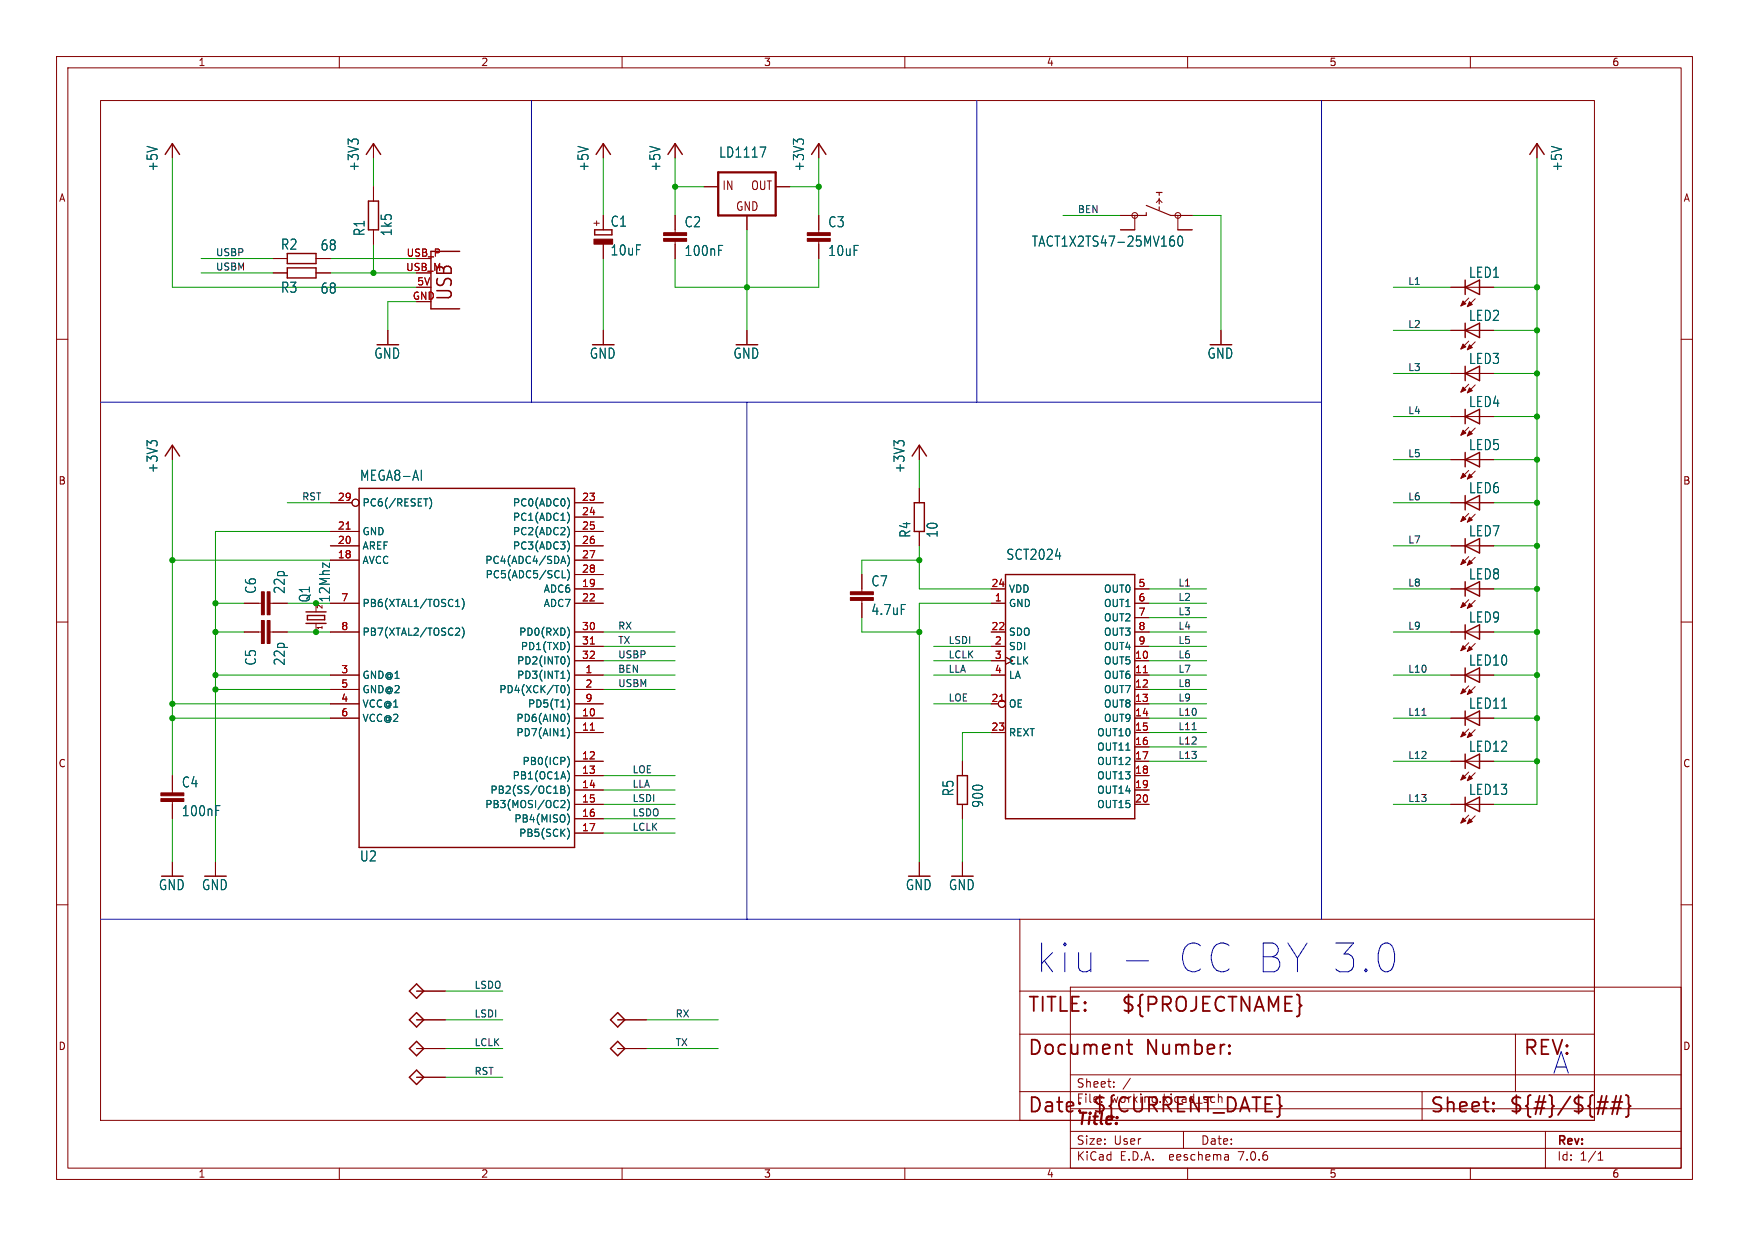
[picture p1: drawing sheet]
<svg xmlns="http://www.w3.org/2000/svg" width="309mm" height="219mm" viewBox="0 0 309 219" stroke-linecap="round" stroke-linejoin="round" font-family="sans-serif">
<g fill="none" stroke="#840000" stroke-width=".18">
<path d="M10 10h289.3v198.6h-289.3zM12 12h285.3v194.6h-285.3zM17.8 17.8h264.1v180.3h-264.1zM60 10v2M110 10v2M160 10v2M210 10v2M260 10v2M30.5 25.4v2.5M66 25.4v2.5M66 33v2.6M106.7 25.4v2.5"/>
<path d="M106.7 38.1v2.5M119.4 25.4v2.5M119.4 38.1v3M124.5 33h2.5M132.1 38.1v2.5M137.2 33h2.5M144.8 25.4v2.5M144.8 38.1v3M198.1 38.1h2.6v2.5h-2.6M204.5 35.8l.5-.5 .5 .5M210.8 38.1h-2.5v2.5h2.5M271.8 25.4v2.5"/>
<path d="M10 60h2M48.3 48.3h2.5M48.3 45.7h2.5M55.9 48.3h2.5M55.9 45.7h2.5M66 40.6v2.6M68.6 58.4v2.6M106.7 43.2v2.5M106.7 58.4v2.6M119.4 42.7v3M132.1 58.4v2.6M144.8 42.7v3"/>
<path d="M215.9 58.4v2.6M256.5 50.8h7.7M256.5 58.4h7.7M259.7 52.7l-1.4 1.4M260.9 52.8l-1.4 1.4M297.3 60h2M30.5 78.7v2.6M162.6 78.7v2.6M256.5 73.7h7.7M256.5 66h7.7M259.7 75.6l-1.4 1.4M259.7 60.3l-1.4 1.4"/>
<path d="M259.7 67.9l-1.4 1.4M260.9 75.7l-1.4 1.4M260.9 60.5l-1.4 1.3M260.9 68.1l-1.4 1.4M58.4 96.5h5.1M58.4 88.9h3.8M58.4 99.1h5.1M58.4 94h5.1M101.6 96.5h5.1M101.6 88.9h5.1M101.6 99.1h5.1M101.6 94h5.1"/>
<path d="M101.6 91.4h5.1M162.6 86.4v2.5M162.6 94v2.5M256.5 96.5h7.7M256.5 81.3h7.7M256.5 88.9h7.7M259.7 98.4l-1.4 1.4M259.7 83.2l-1.4 1.4M259.7 90.8l-1.4 1.4M260.9 98.6l-1.4 1.3M260.9 83.3l-1.4 1.4M260.9 90.9l-1.4 1.4"/>
<path d="M10 110h2M43.2 111.8h3M43.2 106.7h3M47.8 111.8h3M47.8 106.7h3M55.9 111.8h.1M55.9 106.7v1.5M55.9 110.2v1.6M58.4 119.4h5.1M58.4 111.8h5.1M58.4 106.7h5.1M101.6 119.4h5.1"/>
<path d="M101.6 111.8h5.1M101.6 106.7h5.1M101.6 104.1h5.1M101.6 116.8h5.1M101.6 114.3h5.1M101.6 101.6h5.1M152.4 101.6v3M152.4 106.2v3M175.3 119.4h2.5M175.3 111.8h2.5M175.3 106.7h2.5M175.3 104.1h2.5"/>
<path d="M175.3 116.8h2.5M175.3 114.3h2.5M200.7 119.4h2.5M200.7 111.8h2.5M200.7 106.7h2.5M200.7 104.1h2.5M200.7 116.8h2.5M200.7 114.3h2.5M200.7 109.2h2.5M256.5 119.4h7.7M256.5 111.8h7.7M256.5 104.1h7.7"/>
<path d="M259.7 113.7l-1.4 1.4M259.7 106l-1.4 1.4M260.9 113.8l-1.4 1.4M260.9 106.2l-1.4 1.4M297.3 110h2M30.5 137.2v3M58.4 127h5.1M58.4 121.9h5.1M58.4 124.5h5.1M101.6 127h5.1M101.6 134.6h5.1M101.6 121.9h5.1"/>
<path d="M101.6 124.5h5.1M101.6 129.5h5.1M101.6 137.2h5.1M101.6 139.7h5.1M170.2 134.6v2.6M175.3 129.5h2.5M200.7 127h2.5M200.7 134.6h2.5M200.7 121.9h2.5M200.7 124.5h2.5M200.7 129.5h2.5M200.7 132.1h2.5"/>
<path d="M200.7 137.2h2.5M200.7 139.7h2.5M256.5 127h7.7M256.5 134.6h7.7M259.7 128.9l-1.4 1.4M259.7 136.5l-1.4 1.4M259.7 121.3l-1.4 1.4M260.9 129l-1.4 1.4M260.9 136.7l-1.4 1.3M260.9 121.4l-1.4 1.4M10 160h2M30.5 141.7v3.1"/>
<path d="M30.5 152.4v2.5M38.1 152.4v2.5M101.6 142.2h5.1M101.6 144.8h5.1M101.6 147.3h5.1M162.6 152.4v2.5M170.2 142.2v2.6M170.2 152.4v2.5M200.7 142.2h2.5M256.5 142.2h7.7M259.7 144.1l-1.4 1.4M260.9 144.3l-1.4 1.4"/>
<path d="M297.3 160h2M73.7 175.3h5M180.3 175.3h101.6M180.3 162.6h101.6v35.5h-101.6zM189.3 174.6h108v32h-108zM73.7 190.5h5M73.7 185.4h5M73.7 180.3h5M109.2 185.4h5.1M109.2 180.3h5.1M180.3 193h101.6M180.3 182.9h101.6"/>
<path d="M189.3 196.1h108M189.3 190.1h108M196.9 192.1v.2M196.9 191.3v.2M199.9 190.7l-1.3 1.9M251.5 193v5.1M268 182.9v10.1M60 206.6v2M110 206.6v2M160 206.6v2M189.3 203.1h108M189.3 200.1h108"/>
<path d="M209.3 200.1v3M210 206.6v2M217.2 204.2v1M217.2 205.1l-.1 .1M217.2 204.5l-.1 .1M260 206.6v2M273.3 200.1v6.5M282.6 205.2h.8M282.6 204.1l.4-.4v1.5"/>
<circle cx="200.7" cy="38.1" r=".51"/>
<circle cx="208.3" cy="38.1" r=".51"/>
<circle cx="62.9" cy="88.9" r=".63"/>
<circle cx="177.2" cy="124.5" r=".63"/>
</g>
<g fill="none" stroke="#840000" stroke-width=".25">
<path d="M29.2 27.3l1.3-1.9 1.2 1.9M64.8 27.3l1.2-1.9 1.3 1.9M65.2 35.6h1.7v5h-1.7zM105.4 27.3l1.3-1.9 1.2 1.9M118.1 27.3l1.3-1.9 1.2 1.9M143.5 27.3l1.3-1.9 1.2 1.9M270.5 27.3l1.3-1.9 1.2 1.9M50.8 44.8h5.1v1.8h-5.1zM50.8 47.4h5.1v1.7h-5.1zM81.3 44.5h-5.1v10.1h5.1M105.2 40.6h3v.9h-3zM259.1 49.5v2.6"/>
<path d="M259.1 57.2v2.5M259.1 50.8l2.5-1.3v2.6zM259.1 58.4l2.5-1.2v2.5zM259.1 64.8v2.5M259.1 72.4v2.5M259.1 66l2.5-1.2v2.5zM259.1 73.7l2.5-1.3v2.5zM29.2 80.6l1.3-1.9 1.2 1.9M63.5 86.4h38.1v63.5h-38.1zM161.3 80.6l1.3-1.9 1.2 1.9M161.7 88.9h1.7v5.1h-1.7zM259.1 80v2.6"/>
<path d="M259.1 87.6v2.6M259.1 95.3v2.5M259.1 81.3l2.5-1.3v2.6zM259.1 88.9l2.5-1.3v2.6zM259.1 96.5l2.5-1.2v2.5zM54.1 110.2h3.6M54.1 108.2h3.6M54.4 108.8h3v.8h-3zM177.8 101.6h22.9v43.2h-22.9zM259.1 102.9v2.5M259.1 110.5v2.5M259.1 118.1v2.6"/>
<path d="M259.1 104.1l2.5-1.2v2.5zM259.1 111.8l2.5-1.3v2.5zM259.1 119.4l2.5-1.3v2.6zM169.3 137.2h1.8v5h-1.8zM259.1 125.7v2.6M259.1 133.4v2.5M259.1 127l2.5-1.3v2.6zM259.1 134.6l2.5-1.2v2.5zM259.1 141v2.5M259.1 142.2l2.5-1.2v2.5zM73.7 179.1l1.2 1.2-1.2 1.3-1.3-1.3zM73.7 174l1.2 1.3-1.2 1.2-1.3-1.2z"/>
<path d="M109.2 179.1l1.3 1.2-1.3 1.3-1.3-1.3zM73.7 189.2l1.2 1.3-1.2 1.3-1.3-1.3zM73.7 184.1l1.2 1.3-1.2 1.3-1.3-1.3zM109.2 184.1l1.3 1.3-1.3 1.3-1.3-1.3z"/>
</g>
<g fill="#840000" stroke="#840000" stroke-width=".18">
<path d="M259.8 129.5l.5 .5-.8 .4z"/>
<path d="M258.7 129.4l.5 .5-.9 .4z"/>
<path d="M150.4 105.7h4v.5h-4z"/>
<path d="M150.4 104.6h4v.6h-4z"/>
<path d="M259.8 137.2l.5 .5-.8 .3z"/>
<path d="M258.7 137l.5 .5-.9 .4z"/>
<path d="M142.7 42.2h4.1v.5h-4.1z"/>
<path d="M142.7 41.1h4.1v.6h-4.1z"/>
<path d="M259.8 99.1l.5 .5-.8 .3z"/>
<path d="M258.7 98.9l.5 .5-.9 .4z"/>
<path d="M259.8 53.3l.5 .5-.8 .4z"/>
<path d="M258.7 53.2l.5 .5-.9 .4z"/>
<path d="M259.8 121.9l.5 .5-.8 .4z"/>
<path d="M258.7 121.8l.5 .5-.9 .4z"/>
<path d="M259.8 114.3l.5 .5-.8 .4z"/>
<path d="M258.7 114.2l.5 .5-.9 .4z"/>
<path d="M47.2 104.6h.6v4.1h-.6z"/>
<path d="M46.2 104.6h.5v4.1h-.5z"/>
<path d="M259.8 76.2l.5 .5-.8 .4z"/>
<path d="M258.7 76.1l.5 .5-.9 .4z"/>
<path d="M259.8 83.8l.5 .5-.8 .4z"/>
<path d="M258.7 83.7l.5 .5-.9 .4z"/>
<path d="M259.8 91.4l.5 .5-.8 .4z"/>
<path d="M258.7 91.3l.5 .5-.9 .4z"/>
<path d="M259.8 144.8l.5 .5-.8 .4z"/>
<path d="M258.7 144.7l.5 .5-.9 .3z"/>
<path d="M28.4 141.2h4.1v.5h-4.1z"/>
<path d="M28.4 140.2h4.1v.5h-4.1z"/>
<path d="M259.8 61l.5 .5-.8 .3z"/>
<path d="M258.7 60.8l.5 .5-.9 .4z"/>
<path d="M117.3 42.2h4.1v.5h-4.1z"/>
<path d="M117.3 41.1h4.1v.6h-4.1z"/>
<path d="M259.8 68.6l.5 .5-.8 .4z"/>
<path d="M258.7 68.5l.5 .5-.9 .3z"/>
<path d="M259.8 106.7l.5 .5-.8 .4z"/>
<path d="M258.7 106.6l.5 .5-.9 .3z"/>
<path d="M105 42.3h3.3v.9h-3.3z"/>
<path d="M47.2 109.7h.6v4.1h-.6z"/>
<path d="M46.2 109.7h.5v4.1h-.5z"/>
</g>
<path d="M202.7 37.6v.5h-2M202.7 36.3l4.3 1.8h1.3M204.5 34h1M205 34v.5M205 35.1v1M205 36.6v.5" fill="none" stroke="#840000" stroke-width=".2"/>
<g fill="none" stroke="#006464" stroke-width=".18">
<path d="M62.2 25.1l-.6-.5v.9M62.4 24.7h.8M134.4 26h1l-.6 1.8M141 25.1l-.7-.5v.9M141.2 24.7h.7M127.1 43.4h.7M207.1 42.4l.4 .1 .2 .3-.1 .6-.2 .1h-.3M207.5 41.8h-.4M208.5 41.8h.3a1.23 1.23 0 0 1 0 1.7h-.2a1.32 1.32 0 0 1-.1-1.7zM26.7 78.4l-.7-.5v1M26.9 78h.7M158.8 78.4l-.7-.5v1"/>
<path d="M158.9 78h.8M74.5 83.2v1.7M74.9 88.2h.8M76 88a1.46 1.46 0 0 1 0 2M99.3 99.3h.6M99.6 98.4l.4 1.2M100.4 88.1a1.49 1.49 0 0 1 0 1.8M100.4 90.6a1.49 1.49 0 0 1 0 1.8M100.4 93.2a1.49 1.49 0 0 1 0 1.8M100.4 95.7a1.49 1.49 0 0 1 0 1.8M100.4 98.2a1.47 1.47 0 0 1-.1 1.9M186.6 98.3h1"/>
<path d="M80.6 107.3h.7M80.7 111.1h.5l.1 .3-.8 .9h.8M80.8 106.2l.1-.2v1.3M81.7 110.9a1.46 1.46 0 0 1 0 1.9M81.7 105.8a1.46 1.46 0 0 1 0 1.9M99.4 102.2h.6M100.3 118.5a1.46 1.46 0 0 1 0 1.9M100.3 100.7a1.46 1.46 0 0 1 0 2M100.4 116a1.47 1.47 0 0 1-.1 1.9M100.5 111.1l.2 .6-.2 .9M100.6 114v.8M99.2 139l.6 .1v.3l-.2 .2"/>
<path d="M99.2 139.6h.4M99.5 121.2a.68 .68 0 0 1 .4 .7 .68 .68 0 0 1-.4 .6M99.6 139.6l.3 .3-.1 .3-.6 .1M100.3 121a1.46 1.46 0 0 1 0 2M100.3 128.7a1.46 1.46 0 0 1 0 1.9M100.3 133.7a1.46 1.46 0 0 1 0 2M100.3 136.3a1.46 1.46 0 0 1 0 1.9M100.3 138.8a1.46 1.46 0 0 1 0 2M100.4 123.6a1.49 1.49 0 0 1 0 1.9M100.4 126.2a1.47 1.47 0 0 1-.1 1.9M38.2 142.5h.7M99.4 141.5l.4 .1 .1 .3-.8 .9h.8"/>
<path d="M100.3 141.4a1.46 1.46 0 0 1 0 1.9M100.4 144a1.49 1.49 0 0 1 0 1.8M100.4 146.5a1.47 1.47 0 0 1-.1 1.9"/>
</g>
<path d="M127 30.5h10.2v7.6h-10.2z" fill="none" stroke="#840000" stroke-width=".41"/>
<g fill="none" stroke="#840000" stroke-width=".32">
<path d="M190.9 196.3l.1 .1-.1 .2M199.2 184.7h1M199.6 183.9v2.1l.1 .3 .5 .1M217.4 186.2l.1 .1-.1 .1M217.4 186.2l-.1 .1 .1 .1M217.4 184.8v.3M217.4 186.2v.2M217.4 184.8l.1 .1-.1 .2M217.4 184.8l-.1 .1 .1 .2M264.1 196.3l.1 .1-.1 .2M264.1 196.3l-.1 .1 .1 .2M264.1 195v.2"/>
<path d="M264.1 196.3v.3M264.1 195l.1 .1-.1 .1M264.1 195l-.1 .1 .1 .1M282.3 196h1.8M282.5 194.9h1.8M284.1 193.8l-.7 3.2M284.8 196h1.8M285.1 194.9h1.8M285.8 193.8l-.7 3.2M286.6 193.8l-.7 3.2M287.5 193.7l.3 .1 .2 .2v1.2l.3 .4-.3 .4v1.2l-.2 .2-.3 .1"/>
</g>
<path d="M61.2 93.6h.7M104.4 113.9h.7M202.2 119h.7M104.4 129.1h.7M176.8 124h.7" fill="none" stroke="#a90000" stroke-width=".18"/>
<path d="M210.8 129h.7M251.5 126.5h.7" fill="none" stroke="#0f0f0f" stroke-width=".18"/>
<path d="M94 17.8v53.3M172.7 17.8v53.3M233.7 17.8v144.8M17.8 71.1h215.9M132.1 71.1v91.5M17.8 162.6h162.5M199.2 169.9h3.9M244.9 166.8a1.3 1.3 0 0 1 1.5 .9 4 4 0 0 1-.5 3.9l-.5 .2h-.5" fill="none" stroke="#0000c2" stroke-width=".18"/>
<g fill="none" stroke="#009600" stroke-width=".18">
<path d="M30.5 27.9v22.9h43.2M66 27.9v5.1M106.7 27.9v10.2M119.4 33h5.1M119.4 27.9v10.2M139.7 33h5.1M144.8 27.9v10.2M188 38.1h10.1M210.8 38.1h5.1v20.3M271.8 27.9v114.3h-7.6M35.6 48.3h12.7M35.6 45.7h12.7"/>
<path d="M58.4 48.3h15.3M58.4 45.7h15.3M66 43.2v5.1M73.7 53.3h-5.1v5.1M106.7 45.7v12.7M119.4 45.7v5.1h25.4v-5.1M132.1 40.6v17.8M246.4 58.4h10.1M246.4 50.8h10.1M264.2 58.4h7.6M264.2 50.8h7.6M246.4 73.7h10.1"/>
<path d="M246.4 66h10.1M264.2 73.7h7.6M264.2 66h7.6M30.5 81.3v55.9M30.5 99.1h27.9M50.8 88.9h7.6M58.4 94h-20.3v58.4M162.6 81.3v5.1M162.6 96.5v7.6h12.7M162.6 99.1h-10.2v2.5M246.4 81.3h10.1M246.4 88.9h10.1"/>
<path d="M246.4 96.5h10.1M264.2 81.3h7.6M264.2 88.9h7.6M264.2 96.5h7.6M38.1 119.4h20.3M38.1 111.8h5.1M38.1 106.7h5.1M50.8 111.8h7.6M50.8 106.7h7.6M106.7 116.8h12.7M106.7 114.3h12.7M106.7 119.4h12.7"/>
<path d="M106.7 111.8h12.7M152.4 109.2v2.6h10.2M165.1 116.8h10.2M165.1 114.3h10.2M165.1 119.4h10.2M175.3 106.7h-12.7v45.7M203.2 116.8h10.2M203.2 114.3h10.2M203.2 119.4h10.2M203.2 111.8h10.2M203.2 104.1h10.2M203.2 106.7h10.2"/>
<path d="M203.2 109.2h10.2M246.4 119.4h10.1M246.4 111.8h10.1M246.4 104.1h10.1M264.2 119.4h7.6M264.2 111.8h7.6M264.2 104.1h7.6M30.5 124.5h27.9M30.5 127h27.9M38.1 121.9h20.3M106.7 121.9h12.7M106.7 139.7h12.7"/>
<path d="M106.7 137.2h12.7M165.1 124.5h10.2M175.3 129.5h-5.1v5.1M203.2 124.5h10.2M203.2 129.5h10.2M203.2 127h10.2M203.2 121.9h10.2M203.2 132.1h10.2M203.2 134.6h10.2M246.4 127h10.1M246.4 134.6h10.1M264.2 127h7.6"/>
<path d="M264.2 134.6h7.6M30.5 144.8v7.6M106.7 142.2h12.7M106.7 147.3h12.7M106.7 144.8h12.7M170.2 144.8v7.6M246.4 142.2h10.1M78.7 175.3h10.2M78.7 185.4h10.2M78.7 180.3h10.2M78.7 190.5h10.2M114.3 185.4h12.7"/>
<path d="M114.3 180.3h12.7"/>
</g>
<g fill="#009600" stroke="#009600" stroke-width=".18">
<circle cx="271.8" cy="81.3" r=".46"/>
<circle cx="271.8" cy="73.7" r=".46"/>
<circle cx="271.8" cy="88.9" r=".46"/>
<circle cx="271.8" cy="104.1" r=".46"/>
<circle cx="271.8" cy="96.5" r=".46"/>
<circle cx="271.8" cy="58.4" r=".46"/>
<circle cx="271.8" cy="50.8" r=".46"/>
<circle cx="271.8" cy="66" r=".46"/>
<circle cx="162.6" cy="111.8" r=".46"/>
<circle cx="271.8" cy="119.4" r=".46"/>
<circle cx="271.8" cy="127" r=".46"/>
<circle cx="271.8" cy="111.8" r=".46"/>
<circle cx="271.8" cy="134.6" r=".46"/>
<circle cx="162.6" cy="99.1" r=".46"/>
<circle cx="144.8" cy="33" r=".46"/>
<circle cx="30.5" cy="127" r=".46"/>
<circle cx="30.5" cy="124.5" r=".46"/>
<circle cx="38.1" cy="111.8" r=".46"/>
<circle cx="38.1" cy="119.4" r=".46"/>
<circle cx="38.1" cy="121.9" r=".46"/>
<circle cx="119.4" cy="33" r=".46"/>
<circle cx="66" cy="48.3" r=".46"/>
<circle cx="132.1" cy="50.8" r=".46"/>
<circle cx="55.9" cy="106.7" r=".46"/>
<circle cx="55.9" cy="111.8" r=".46"/>
<circle cx="38.1" cy="106.7" r=".46"/>
<circle cx="30.5" cy="99.1" r=".46"/>
</g>
<g font-size="7.1" fill="#0000c2">
<text x="182.9" y="172.5">kiu</text>
<text x="206.9" y="172.5">CC BY 3.0</text>
</g>
<text font-size="5.3" fill="#0000c2" x="274.3" y="190.3">A</text>
<g font-size="3.5" fill="#840000">
<text x="80.3" y="53.3" transform="rotate(-90 80.3 53.3)">USB</text>
<text x="181.6" y="179.4">TITLE:</text>
<text x="198.1" y="179.4">${PROJECTNAME}</text>
<text x="181.6" y="187">Document</text>
<text x="202.6" y="187">Number:</text>
<text x="269.2" y="187">REV:</text>
<text x="181.6" y="197.1">Date:</text>
<text x="193" y="197.1">${CURRENT_DATE}</text>
<text x="252.7" y="197.1">Sheet:</text>
<text x="266.7" y="197.1">${#}/${##}</text>
</g>
<text font-size="2.8" fill="#840000" x="190.3" y="199.5">Title:</text>
<g font-size="2.5" fill="#006464">
<text x="127.1" y="28.1">LD1117</text>
<text x="28.1" y="30.4" transform="rotate(-90 28.1 30.4)">+5V</text>
<text x="63.6" y="30.4" transform="rotate(-90 63.6 30.4)">+3V3</text>
<text x="104.3" y="30.4" transform="rotate(-90 104.3 30.4)">+5V</text>
<text x="117" y="30.4" transform="rotate(-90 117 30.4)">+5V</text>
<text x="142.4" y="30.4" transform="rotate(-90 142.4 30.4)">+3V3</text>
<text x="276.4" y="30.4" transform="rotate(-90 276.4 30.4)">+5V</text>
<text x="64.7" y="41.9" transform="rotate(-90 64.7 41.9)">R1</text>
<text x="69.5" y="41.9" transform="rotate(-90 69.5 41.9)">1k5</text>
<text x="107.9" y="40.3">C1</text>
<text x="121" y="40.4">C2</text>
<text x="146.4" y="40.4">C3</text>
<text x="49.6" y="44.4">R2</text>
<text x="56.6" y="44.5">68</text>
<text x="107.9" y="45.4">10uF</text>
<text x="121" y="45.5">100nF</text>
<text x="146.4" y="45.5">10uF</text>
<text x="182.4" y="43.8">TACT1X2TS47-25MV160</text>
<text x="49.6" y="52">R3</text>
<text x="56.6" y="52.1">68</text>
<text x="259.6" y="49.3">LED1</text>
<text x="259.6" y="57">LED2</text>
<text x="66.1" y="63.6">GND</text>
<text x="104.2" y="63.6">GND</text>
<text x="129.6" y="63.6">GND</text>
<text x="213.4" y="63.6">GND</text>
<text x="259.6" y="64.6">LED3</text>
<text x="259.6" y="72.2">LED4</text>
<text x="28.1" y="83.8" transform="rotate(-90 28.1 83.8)">+3V3</text>
<text x="160.2" y="83.8" transform="rotate(-90 160.2 83.8)">+3V3</text>
<text x="259.6" y="79.8">LED5</text>
<text x="63.6" y="85.2">MEGA8-AI</text>
<text x="259.6" y="87.4">LED6</text>
<text x="161.2" y="95.2" transform="rotate(-90 161.2 95.2)">R4</text>
<text x="166" y="95.2" transform="rotate(-90 166 95.2)">10</text>
<text x="259.6" y="95.1">LED7</text>
<text x="177.9" y="99.2">SCT2024</text>
<text x="45.5" y="105.1" transform="rotate(-90 45.5 105.1)">C6</text>
<text x="50.6" y="105.1" transform="rotate(-90 50.6 105.1)">22p</text>
<text x="58.6" y="106.6" transform="rotate(-90 58.6 106.6)">12Mhz</text>
<text x="154" y="103.9">C7</text>
<text x="259.6" y="102.7">LED8</text>
<text x="154" y="109">4.7uF</text>
<text x="259.6" y="110.3">LED9</text>
<text x="45.5" y="117.8" transform="rotate(-90 45.5 117.8)">C5</text>
<text x="50.6" y="117.8" transform="rotate(-90 50.6 117.8)">22p</text>
<text x="259.6" y="117.9">LED10</text>
<text x="259.6" y="125.5">LED11</text>
<text x="259.6" y="133.2">LED12</text>
<text x="32.1" y="139.5">C4</text>
<text x="168.8" y="140.9" transform="rotate(-90 168.8 140.9)">R5</text>
<text x="174" y="143" transform="rotate(-90 174 143)">900</text>
<text x="259.6" y="140.8">LED13</text>
<text x="32.1" y="144.5">100nF</text>
<text x="63.6" y="152.5">U2</text>
<text x="28" y="157.6">GND</text>
<text x="35.6" y="157.6">GND</text>
<text x="160.1" y="157.6">GND</text>
<text x="167.7" y="157.6">GND</text>
</g>
<text font-size="2.5" fill="#840000" x="55" y="106.6" transform="rotate(-90 55 106.6)">Q1</text>
<g font-size="2.1" fill="#840000">
<text x="127.6" y="33.8">IN</text>
<text x="132.7" y="33.8">OUT</text>
<text x="130" y="37.5">GND</text>
<text x="190.3" y="195.2">File:</text>
<text x="190.3" y="192.5">Sheet:</text>
<text x="196.4" y="195.2">working.kicad_sch</text>
<text x="190.3" y="202.6">Size:</text>
<text x="196.9" y="202.6">User</text>
<text x="212.3" y="202.6">Date:</text>
<text x="275.3" y="202.9">Rev:</text>
<text x="190.3" y="205.4">KiCad</text>
<text x="198" y="205.4">E.D.A.</text>
<text x="206.9" y="205.4">eeschema</text>
<text x="219.3" y="205.4">7.0.6</text>
<text x="275.3" y="205.4">Id:</text>
<text x="279.4" y="205.4">1/1</text>
</g>
<g font-size="1.8" fill="#840000">
<text x="35" y="11.9">1</text>
<text x="85" y="11.9">2</text>
<text x="135" y="11.9">3</text>
<text x="185" y="11.9">4</text>
<text x="235" y="11.9">5</text>
<text x="285" y="11.9">6</text>
<text x="10.3" y="35.9">A</text>
<text x="297.6" y="35.9">A</text>
<text x="106.3" y="40.3" transform="rotate(-90 106.3 40.3)">+</text>
<text x="10.3" y="85.9">B</text>
<text x="297.5" y="85.9">B</text>
<text x="10.3" y="135.9">C</text>
<text x="297.5" y="135.9">C</text>
<text x="10.3" y="185.9">D</text>
<text x="297.5" y="185.9">D</text>
<text x="35" y="208.4">1</text>
<text x="85" y="208.4">2</text>
<text x="135" y="208.4">3</text>
<text x="185" y="208.4">4</text>
<text x="235" y="208.4">5</text>
<text x="285" y="208.4">6</text>
</g>
<g font-size="1.8" fill="#a90000">
<text x="71.8" y="45.5">USB_P</text>
<text x="71.7" y="48">USB_M</text>
<text x="72.9" y="53.1">GND</text>
<text x="73.7" y="50.5">5V</text>
<text x="59.6" y="88.6">29</text>
<text x="102.8" y="88.6">23</text>
<text x="59.6" y="93.7">21</text>
<text x="102.8" y="91.2">24</text>
<text x="102.8" y="93.7">25</text>
<text x="59.6" y="98.8">18</text>
<text x="59.6" y="96.3">20</text>
<text x="102.8" y="96.3">26</text>
<text x="102.8" y="98.8">27</text>
<text x="102.8" y="101.3">28</text>
<text x="60.3" y="106.4">7</text>
<text x="102.8" y="103.9">19</text>
<text x="102.8" y="106.4">22</text>
<text x="175.2" y="103.9">24</text>
<text x="175.8" y="106.4">1</text>
<text x="201.2" y="103.9">5</text>
<text x="201.2" y="106.4">6</text>
<text x="60.3" y="111.5">8</text>
<text x="102.8" y="111.5">30</text>
<text x="175.2" y="111.5">22</text>
<text x="201.2" y="109">7</text>
<text x="201.2" y="111.5">8</text>
<text x="60.3" y="119.1">3</text>
<text x="102.8" y="114">31</text>
<text x="102.8" y="116.6">32</text>
<text x="103.4" y="119.1">1</text>
<text x="175.8" y="114">2</text>
<text x="175.8" y="116.6">3</text>
<text x="175.8" y="119.1">4</text>
<text x="200.6" y="116.6">10</text>
<text x="200.6" y="119.1">11</text>
<text x="201.2" y="114">9</text>
<text x="60.3" y="124.2">4</text>
<text x="60.3" y="121.7">5</text>
<text x="103.4" y="121.7">2</text>
<text x="103.4" y="124.2">9</text>
<text x="175.2" y="124.2">21</text>
<text x="200.6" y="121.7">12</text>
<text x="200.6" y="124.2">13</text>
<text x="60.3" y="126.7">6</text>
<text x="102.8" y="126.7">10</text>
<text x="102.8" y="129.3">11</text>
<text x="175.2" y="129.3">23</text>
<text x="200.6" y="126.7">14</text>
<text x="200.6" y="129.3">15</text>
<text x="200.6" y="131.8">16</text>
<text x="102.8" y="134.4">12</text>
<text x="102.8" y="136.9">13</text>
<text x="200.6" y="134.4">17</text>
<text x="200.6" y="136.9">18</text>
<text x="102.8" y="139.4">14</text>
<text x="102.8" y="142">15</text>
<text x="200.6" y="139.4">19</text>
<text x="200.6" y="142">20</text>
<text x="102.8" y="144.5">16</text>
<text x="102.8" y="147.1">17</text>
</g>
<g font-size="1.8" fill="#006464">
<text x="64" y="89.8">PC6(/RESET)</text>
<text x="90.6" y="89.8">PC0(ADC0)</text>
<text x="64" y="94.8">GND</text>
<text x="90.6" y="92.3">PC1(ADC1)</text>
<text x="90.6" y="94.8">PC2(ADC2)</text>
<text x="64" y="99.9">AVCC</text>
<text x="64" y="97.4">AREF</text>
<text x="85.7" y="99.9">PC4(ADC4/SDA)</text>
<text x="90.6" y="97.4">PC3(ADC3)</text>
<text x="64" y="107.5">PB6(XTAL1/TOSC1)</text>
<text x="85.8" y="102.5">PC5(ADC5/SCL)</text>
<text x="96.1" y="105">ADC6</text>
<text x="96.1" y="107.5">ADC7</text>
<text x="178.3" y="107.5">GND</text>
<text x="178.3" y="105">VDD</text>
<text x="195.1" y="105">OUT0</text>
<text x="195.1" y="107.5">OUT1</text>
<text x="64" y="112.6">PB7(XTAL2/TOSC2)</text>
<text x="91.7" y="112.6">PD0(RXD)</text>
<text x="178.3" y="112.6">SDO</text>
<text x="195.1" y="110.1">OUT2</text>
<text x="195.1" y="112.6">OUT3</text>
<text x="91.3" y="117.7">PD2(INT0)</text>
<text x="92" y="115.2">PD1(TXD)</text>
<text x="178.3" y="115.2">SDI</text>
<text x="178.3" y="117.7">CLK</text>
<text x="195.1" y="117.7">OUT5</text>
<text x="195.1" y="115.2">OUT4</text>
<text x="64" y="120.2">GND@1</text>
<text x="64" y="125.3">VCC@1</text>
<text x="64" y="122.8">GND@2</text>
<text x="88.2" y="122.8">PD4(XCK/T0)</text>
<text x="91.3" y="120.2">PD3(INT1)</text>
<text x="93.3" y="125.3">PD5(T1)</text>
<text x="178.3" y="125.3">OE</text>
<text x="178.3" y="120.2">LA</text>
<text x="195.1" y="120.2">OUT6</text>
<text x="195.1" y="122.8">OUT7</text>
<text x="195.1" y="125.3">OUT8</text>
<text x="64" y="127.9">VCC@2</text>
<text x="91.2" y="127.9">PD6(AIN0)</text>
<text x="91.2" y="130.4">PD7(AIN1)</text>
<text x="178.3" y="130.4">REXT</text>
<text x="193.9" y="130.4">OUT10</text>
<text x="195.1" y="127.9">OUT9</text>
<text x="92.3" y="135.5">PB0(ICP)</text>
<text x="193.9" y="132.9">OUT11</text>
<text x="193.9" y="135.5">OUT12</text>
<text x="85.7" y="143.1">PB3(MOSI/OC2)</text>
<text x="86.6" y="140.6">PB2(SS/OC1B)</text>
<text x="90.5" y="138">PB1(OC1A)</text>
<text x="193.9" y="138">OUT13</text>
<text x="193.9" y="140.6">OUT14</text>
<text x="193.9" y="143.1">OUT15</text>
<text x="90.8" y="145.6">PB4(MISO)</text>
<text x="91.7" y="148.2">PB5(SCK)</text>
</g>
<g font-size="1.7" fill="#0f0f0f">
<text x="190.5" y="37.8">BEN</text>
<text x="38.1" y="45.4">USBP</text>
<text x="38.1" y="47.9">USBM</text>
<text x="248.9" y="50.5">L1</text>
<text x="248.9" y="58.1">L2</text>
<text x="248.9" y="65.7">L3</text>
<text x="248.9" y="73.3">L4</text>
<text x="248.9" y="80.9">L5</text>
<text x="53.3" y="88.6">RST</text>
<text x="248.9" y="88.6">L6</text>
<text x="248.9" y="96.2">L7</text>
<text x="208.3" y="103.8">L1</text>
<text x="208.3" y="106.3">L2</text>
<text x="248.9" y="103.8">L8</text>
<text x="109.2" y="111.4">RX</text>
<text x="109.2" y="114">TX</text>
<text x="167.6" y="114">LSDI</text>
<text x="208.3" y="114">L5</text>
<text x="208.3" y="111.4">L4</text>
<text x="208.3" y="108.9">L3</text>
<text x="248.9" y="111.4">L9</text>
<text x="109.2" y="116.5">USBP</text>
<text x="109.2" y="119">BEN</text>
<text x="167.6" y="116.5">LCLK</text>
<text x="167.6" y="119">LLA</text>
<text x="208.3" y="116.5">L6</text>
<text x="208.3" y="119">L7</text>
<text x="248.9" y="119">L10</text>
<text x="109.2" y="121.6">USBM</text>
<text x="167.6" y="124.1">LOE</text>
<text x="208.3" y="124.1">L9</text>
<text x="208.3" y="121.6">L8</text>
<text x="208.3" y="126.7">L10</text>
<text x="208.3" y="129.2">L11</text>
<text x="208.3" y="131.7">L12</text>
<text x="248.9" y="126.7">L11</text>
<text x="111.8" y="136.8">LOE</text>
<text x="208.3" y="134.3">L13</text>
<text x="248.9" y="134.3">L12</text>
<text x="111.8" y="141.9">LSDI</text>
<text x="111.8" y="139.4">LLA</text>
<text x="248.9" y="141.9">L13</text>
<text x="111.8" y="144.4">LSDO</text>
<text x="111.8" y="147">LCLK</text>
<text x="83.8" y="180">LSDI</text>
<text x="83.8" y="174.9">LSDO</text>
<text x="119.4" y="180">RX</text>
<text x="83.8" y="185.1">LCLK</text>
<text x="119.4" y="185.1">TX</text>
<text x="83.8" y="190.2">RST</text>
</g>
<g font-size="1.2" fill="#840000">
<text x="57.2" y="107.8" transform="rotate(-90 57.2 107.8)">2</text>
<text x="57.2" y="111.5" transform="rotate(-90 57.2 111.5)">1</text>
</g>
</svg>
